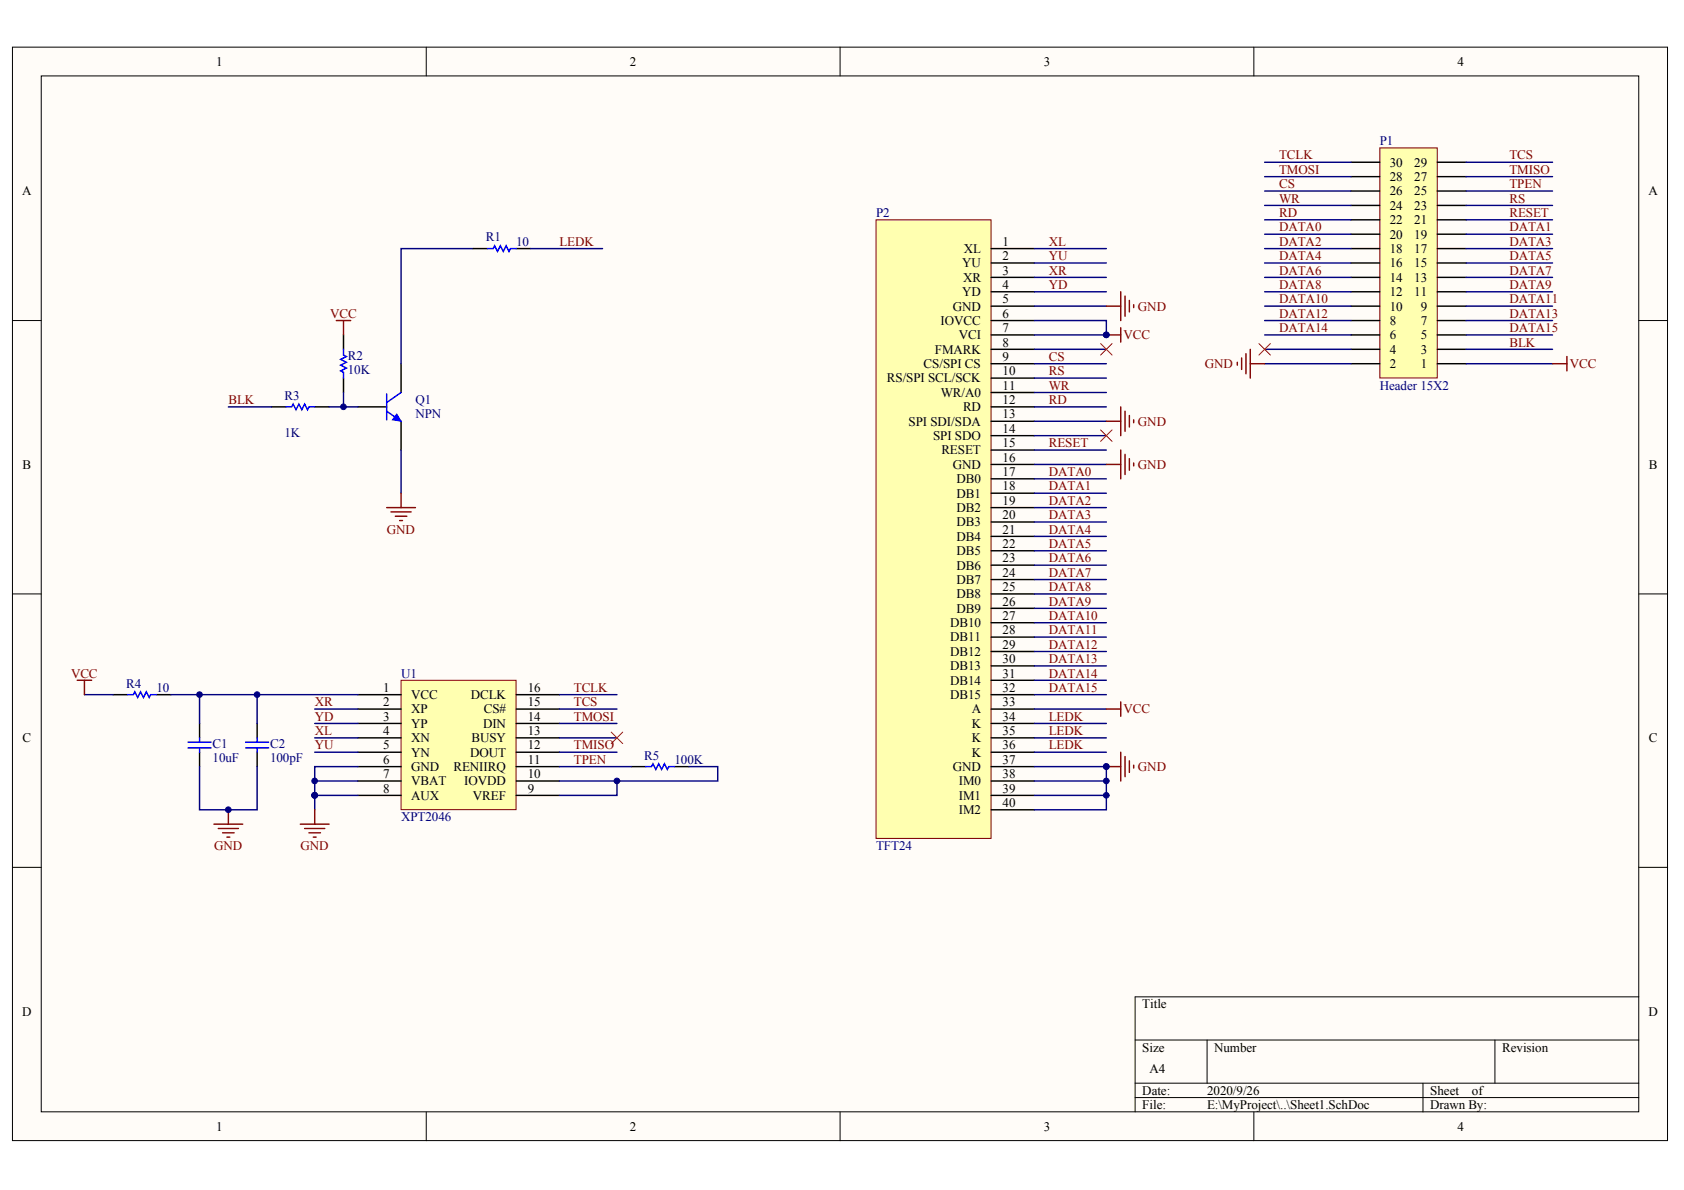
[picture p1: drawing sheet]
<svg xmlns="http://www.w3.org/2000/svg" width="297mm" height="210mm" viewBox="0 0 297 210" stroke-linecap="round" stroke-linejoin="round" font-family="sans-serif">
<g fill="#fffcf8" stroke="#000" stroke-width=".18">
<path d="M2.2 8.3h291.9v192.9h-291.9z"/>
<path d="M7.3 13.4h281.8v182.7h-281.8z"/>
</g>
<g fill="none" stroke="#000" stroke-width=".18">
<path d="M75.2 8.3v5.1M148.2 8.3v5.1M221.2 8.3v5.1M2.2 56.5h5.1M289.1 56.5h5.1M2.2 104.8h5.1M289.1 104.8h5.1M2.2 153h5.1M289.1 153h5.1M289.1 175.8h-88.9v20.3M75.2 196.1v5.1M148.2 196.1v5.1"/>
<path d="M200.2 183.4h88.9M200.2 191.1h88.9M200.2 193.6h88.9M212.9 183.4v7.7M221.2 196.1v5.1M251 191.1v5M263.7 183.4v7.7"/>
</g>
<path d="M60.6 59.1v2.5M47.9 71.8h2.5M55.5 71.8h2.6M60.6 66.7v2.5M63.1 71.8h5.1M70.7 64.2v5M70.7 74.3v5.1" fill="none" stroke="#000" stroke-width=".25"/>
<path d="M50.4 71.8h1l.3-.5 .5 1 .5-1 .5 1 .5-1 .5 1 .3-.5h1M60.6 61.6v1l.5 .3-1 .5 1 .5-1 .5 1 .5-1 .5 .5 .3v1M68.2 72.5l2.5 1.8M68.2 69.5v4.6M70.7 69.2l-2.5 1.8" fill="none" stroke="#00f" stroke-width=".25"/>
<path d="M70 73l.7 1.3-1.5-.2z" fill="#00f" stroke="#00f" stroke-width=".18"/>
<path d="M83.4 43.9h-12.7v20.3M40.3 71.8h7.6M58.1 71.8h5M60.6 69.2v2.6M70.7 79.4v7.6" fill="none" stroke="#000080" stroke-width=".25"/>
<circle cx="60.6" cy="71.8" r=".5" fill="#000080" stroke="#000080" stroke-width=".18"/>
<path d="M59.3 56.5h2.6M60.6 56.5v2.6M68.2 89.5h5.1M69 90.3h3.5M69.7 91.1h2.1M70.5 91.8h.5M70.7 87v2.5" fill="none" stroke="#800000" stroke-width=".25"/>
<path d="M70.7 120h20.3v22.8h-20.3z" fill="#ffffb0" stroke="#800000" stroke-width=".18"/>
<g fill="none" stroke="#000" stroke-width=".25">
<path d="M20 122.5h2.5M27.6 122.5h2.5M35.2 127.6v2.5M35.2 132.7v2.5M45.4 127.6v2.5M45.4 132.7v2.5M63.1 122.5h7.6M63.1 125.1h7.6M63.1 127.6h7.6M63.1 130.1h7.6M63.1 132.7h7.6M63.1 135.2h7.6"/>
<path d="M63.1 137.8h7.6M91.1 122.5h7.6M91.1 125.1h7.6M91.1 127.6h7.6M91.1 130.1h7.6M91.1 132.7h7.6M91.1 135.2h7.6M91.1 137.8h7.6M111.4 135.2h2.5M119 135.2h2.5M63.1 140.3h7.6M91.1 140.3h7.6"/>
</g>
<path d="M22.5 122.5h1l.3-.5 .5 1 .5-1 .5 1 .5-1 .5 1 .3-.5h1M33.2 131.9h4M33.2 130.9h4M35.2 130.1v.8M35.2 131.9v.8M43.3 131.9h4.1M43.3 130.9h4.1M45.4 130.1v.8M45.4 131.9v.8M113.9 135.2h1l.3-.5 .5 1 .5-1 .5 1 .5-1 .5 1 .3-.5h1" fill="none" stroke="#00f" stroke-width=".25"/>
<g fill="none" stroke="#000080" stroke-width=".25">
<path d="M14.9 122.5h5.1M30.1 122.5h33M35.2 135.2v7.6h10.2v-7.6M35.2 122.5v5.1M45.4 122.5v5.1M55.5 137.8h7.6M55.5 125.1h7.6M55.5 127.6h7.6M55.5 130.1h7.6M55.5 132.7h7.6M63.1 135.2h-7.6v5.1M98.7 122.5h10.1"/>
<path d="M98.7 125.1h10.1M98.7 127.6h10.1M98.7 130.1h10.1M98.7 132.7h10.1M98.7 135.2h12.7M108.8 137.8v2.5h-10.1M121.5 135.2h5.1v2.6h-27.9M55.5 140.3h7.6M55.5 140.3v2.5"/>
</g>
<g fill="#000080" stroke="#000080" stroke-width=".18">
<circle cx="35.2" cy="122.5" r=".5"/>
<circle cx="45.3" cy="122.5" r=".5"/>
<circle cx="55.5" cy="137.7" r=".5"/>
<circle cx="55.5" cy="140.3" r=".5"/>
<circle cx="40.3" cy="142.8" r=".5"/>
<circle cx="108.8" cy="137.7" r=".5"/>
</g>
<path d="M13.6 120h2.6M14.9 120v2.5M37.7 145.4h5.1M38.5 146.1h3.6M39.3 146.9h2M40 147.7h.5M40.3 142.8v2.6M53 145.4h5.1M53.7 146.1h3.6M54.5 146.9h2M55.3 147.7h.5M55.5 142.8v2.6" fill="none" stroke="#800000" stroke-width=".25"/>
<path d="M107.8 129.1l2 2.1M109.8 129.1l-2 2.1" fill="none" stroke="#f00" stroke-width=".18"/>
<path d="M243.4 26.1h10.1v40.6h-10.1z" fill="#ffffb0" stroke="#800000" stroke-width=".18"/>
<g fill="none" stroke="#000" stroke-width=".25">
<path d="M238.3 38.8h5.1M238.3 36.2h5.1M238.3 33.7h5.1M238.3 31.2h5.1M238.3 28.6h5.1M253.5 38.8h5.1M253.5 36.2h5.1M253.5 33.7h5.1M253.5 31.2h5.1M253.5 28.6h5.1M83.4 43.9h2.6M91.1 43.9h2.5"/>
<path d="M238.3 59.1h5.1M238.3 56.5h5.1M238.3 54h5.1M238.3 51.5h5.1M238.3 48.9h5.1M238.3 46.4h5.1M238.3 43.9h5.1M238.3 41.3h5.1M253.5 59.1h5.1M253.5 56.5h5.1M253.5 54h5.1M253.5 51.5h5.1"/>
<path d="M253.5 48.9h5.1M253.5 46.4h5.1M253.5 43.9h5.1M253.5 41.3h5.1M238.3 64.2h5.1M238.3 61.6h5.1M253.5 64.2h5.1M253.5 61.6h5.1"/>
</g>
<g fill="none" stroke="#000080" stroke-width=".25">
<path d="M223.1 28.6h15.2M223.1 31.2h15.2M223.1 33.7h15.2M223.1 36.2h15.2M223.1 38.8h15.2M258.6 28.6h15.2M258.6 31.2h15.2M258.6 33.7h15.2M258.6 36.2h15.2M258.6 38.8h15.2M93.6 43.9h12.7M223.1 41.3h15.2"/>
<path d="M223.1 43.9h15.2M223.1 46.4h15.2M223.1 48.9h15.2M223.1 51.5h15.2M223.1 54h15.2M223.1 56.5h15.2M223.1 59.1h15.2M258.6 41.3h15.2M258.6 43.9h15.2M258.6 46.4h15.2M258.6 48.9h15.2M258.6 51.5h15.2"/>
<path d="M258.6 54h15.2M258.6 56.5h15.2M258.6 59.1h15.2M223.1 61.6h15.2M223.1 64.2h15.2M258.6 61.6h15.2M258.6 64.2h15.2"/>
</g>
<path d="M218.2 63.9v.5M219 63.1v2.1M219.8 62.4v3.5M220.5 64.2h2.6M220.5 61.6v5.1M273.8 64.2h2.6M276.4 62.9v2.5" fill="none" stroke="#800000" stroke-width=".25"/>
<path d="M86 43.9h1l.2-.6 .6 1.1 .5-1.1 .5 1.1 .5-1.1 .5 1.1 .2-.5h1.1" fill="none" stroke="#00f" stroke-width=".25"/>
<path d="M154.5 38.8h20.3v109.1h-20.3z" fill="#ffffb0" stroke="#800000" stroke-width=".18"/>
<g fill="none" stroke="#000" stroke-width=".25">
<path d="M174.8 43.9h7.7M174.8 46.4h7.7M174.8 48.9h7.7M174.8 51.5h7.7M174.8 54h7.7M174.8 56.5h7.7M174.8 59.1h7.7M174.8 61.6h7.7M174.8 64.2h7.7M174.8 66.7h7.7M174.8 69.2h7.7M174.8 71.8h7.7"/>
<path d="M174.8 74.3h7.7M174.8 76.8h7.7M174.8 79.4h7.7M174.8 81.9h7.7M174.8 84.5h7.7M174.8 87h7.7M174.8 89.5h7.7M174.8 92.1h7.7M174.8 94.6h7.7M174.8 97.2h7.7M174.8 99.7h7.7M174.8 102.2h7.7"/>
<path d="M174.8 104.8h7.7M174.8 107.3h7.7M174.8 109.8h7.7M174.8 112.4h7.7M174.8 114.9h7.7M174.8 117.5h7.7M174.8 120h7.7M174.8 122.5h7.7M174.8 125.1h7.7M174.8 127.6h7.7M174.8 130.1h7.7M174.8 132.7h7.7"/>
<path d="M174.8 135.2h7.7M174.8 137.8h7.7M174.8 140.3h7.7M174.8 142.8h7.7"/>
</g>
<g fill="none" stroke="#000080" stroke-width=".25">
<path d="M182.5 56.5h12.6v2.6h-12.6M182.5 43.9h12.6M182.5 46.4h12.6M182.5 48.9h12.6M182.5 51.5h12.6M182.5 54h12.6M182.5 61.6h12.6M182.5 64.2h12.6M182.5 66.7h12.6M182.5 69.2h12.6M182.5 71.8h12.6M182.5 74.3h12.6"/>
<path d="M182.5 76.8h12.6M182.5 79.4h12.6M182.5 81.9h12.6M182.5 84.5h12.6M182.5 87h12.6M182.5 89.5h12.6M182.5 92.1h12.6M182.5 94.6h12.6M182.5 97.2h12.6M182.5 99.7h12.6M182.5 102.2h12.6M182.5 104.8h12.6"/>
<path d="M182.5 107.3h12.6M182.5 109.8h12.6M182.5 112.4h12.6M182.5 114.9h12.6M182.5 117.5h12.6M182.5 120h12.6M182.5 135.2h12.6v7.6h-12.6M182.5 122.5h12.6M182.5 125.1h12.6M182.5 127.6h12.6M182.5 130.1h12.6M182.5 132.7h12.6"/>
<path d="M182.5 137.8h12.6M182.5 140.3h12.6"/>
</g>
<g fill="#000080" stroke="#000080" stroke-width=".18">
<circle cx="195.1" cy="137.7" r=".5"/>
<circle cx="195.1" cy="140.3" r=".5"/>
<circle cx="195.1" cy="59.1" r=".5"/>
<circle cx="195.1" cy="135.2" r=".5"/>
</g>
<g fill="none" stroke="#800000" stroke-width=".25">
<path d="M195.1 54h2.6M195.1 59.1h2.6M197.7 51.5v5M197.7 57.8v2.5M198.4 52.2v3.6M199.2 53v2M200 53.7v.6M195.1 74.3h2.6M197.7 71.8v5M197.7 79.4v5.1M198.4 72.5v3.6M199.2 73.3v2"/>
<path d="M200 74.1v.5M195.1 81.9h2.6M198.4 80.1v3.6M199.2 80.9v2M200 81.7v.5M195.1 125.1h2.6M195.1 135.2h2.6M197.7 123.8v2.5M197.7 132.7v5.1M198.4 133.4v3.6M199.2 134.2v2M200 135v.5"/>
</g>
<path d="M194.1 75.8l2.1 2.1M194.1 60.6l2.1 2M196.2 75.8l-2.1 2.1M196.2 60.6l-2.1 2M222.1 60.6l2 2M224.1 60.6l-2 2" fill="none" stroke="#f00" stroke-width=".18"/>
<g font-size="2.3">
<text x="38.1" y="11.6">1</text>
<text x="111.1" y="11.6">2</text>
<text x="184.1" y="11.6">3</text>
<text x="257.1" y="11.6">4</text>
<text x="245.2" y="29.4">30</text>
<text x="249.5" y="29.4">29</text>
<text x="3.9" y="34.5">A</text>
<text x="245.2" y="34.5">26</text>
<text x="245.2" y="31.9">28</text>
<text x="249.5" y="34.5">25</text>
<text x="249.5" y="31.9">27</text>
<text x="290.8" y="34.5">A</text>
<text x="245.2" y="39.5">22</text>
<text x="245.2" y="37">24</text>
<text x="249.5" y="39.5">21</text>
<text x="249.5" y="37">23</text>
<text x="169.7" y="47.2">YU</text>
<text x="170" y="44.6">XL</text>
<text x="176.9" y="43.3">1</text>
<text x="176.9" y="45.9">2</text>
<text x="245.2" y="47.2">16</text>
<text x="245.2" y="44.6">18</text>
<text x="245.2" y="42.1">20</text>
<text x="249.5" y="47.2">15</text>
<text x="249.5" y="44.6">17</text>
<text x="249.5" y="42.1">19</text>
<text x="169.7" y="52.2">YD</text>
<text x="169.9" y="49.7">XR</text>
<text x="176.9" y="48.4">3</text>
<text x="176.9" y="51">4</text>
<text x="176.9" y="53.5">5</text>
<text x="245.2" y="52.2">12</text>
<text x="245.2" y="49.7">14</text>
<text x="249.5" y="52.2">11</text>
<text x="249.5" y="49.7">13</text>
<text x="165.9" y="57.3">IOVCC</text>
<text x="168.1" y="54.8">GND</text>
<text x="169.1" y="59.8">VCI</text>
<text x="176.9" y="56">6</text>
<text x="176.9" y="58.6">7</text>
<text x="245.2" y="59.8">6</text>
<text x="245.2" y="57.3">8</text>
<text x="245.2" y="54.8">10</text>
<text x="250.6" y="59.8">5</text>
<text x="250.6" y="57.3">7</text>
<text x="250.6" y="54.8">9</text>
<text x="162.9" y="64.9">CS/SPI CS</text>
<text x="164.9" y="62.4">FMARK</text>
<text x="176.9" y="61.1">8</text>
<text x="176.9" y="63.7">9</text>
<text x="245.2" y="64.9">2</text>
<text x="245.2" y="62.4">4</text>
<text x="250.6" y="64.9">1</text>
<text x="250.6" y="62.4">3</text>
<text x="156.4" y="67.5">RS/SPI SCL/SCK</text>
<text x="165.9" y="70">WR/A0</text>
<text x="176.9" y="66.2">10</text>
<text x="176.9" y="68.7">11</text>
<text x="176.9" y="71.3">12</text>
<text x="160.3" y="75.1">SPI SDI/SDA</text>
<text x="164.6" y="77.6">SPI SDO</text>
<text x="169.9" y="72.5">RD</text>
<text x="176.9" y="73.8">13</text>
<text x="176.9" y="76.4">14</text>
<text x="4" y="82.7">B</text>
<text x="166" y="80.2">RESET</text>
<text x="168.1" y="82.7">GND</text>
<text x="176.9" y="78.9">15</text>
<text x="176.9" y="81.4">16</text>
<text x="176.9" y="84">17</text>
<text x="290.8" y="82.7">B</text>
<text x="168.7" y="85.2">DB0</text>
<text x="168.7" y="87.8">DB1</text>
<text x="176.9" y="86.5">18</text>
<text x="176.9" y="89.1">19</text>
<text x="168.7" y="90.3">DB2</text>
<text x="168.7" y="92.9">DB3</text>
<text x="168.7" y="95.4">DB4</text>
<text x="176.9" y="91.6">20</text>
<text x="176.9" y="94.1">21</text>
<text x="168.7" y="97.9">DB5</text>
<text x="168.7" y="100.5">DB6</text>
<text x="176.9" y="96.7">22</text>
<text x="176.9" y="99.2">23</text>
<text x="176.9" y="101.7">24</text>
<text x="168.7" y="103">DB7</text>
<text x="168.7" y="105.5">DB8</text>
<text x="176.9" y="104.3">25</text>
<text x="176.9" y="106.8">26</text>
<text x="167.6" y="110.6">DB10</text>
<text x="167.6" y="113.1">DB11</text>
<text x="168.7" y="108.1">DB9</text>
<text x="176.9" y="109.3">27</text>
<text x="176.9" y="111.9">28</text>
<text x="167.6" y="115.7">DB12</text>
<text x="167.6" y="118.2">DB13</text>
<text x="176.9" y="114.4">29</text>
<text x="176.9" y="117">30</text>
<text x="176.9" y="119.5">31</text>
<text x="67.6" y="122">1</text>
<text x="67.6" y="124.6">2</text>
<text x="72.5" y="123.3">VCC</text>
<text x="72.5" y="125.8">XP</text>
<text x="83" y="123.3">DCLK</text>
<text x="85.3" y="125.8">CS#</text>
<text x="93.1" y="124.6">15</text>
<text x="93.1" y="122">16</text>
<text x="167.6" y="120.8">DB14</text>
<text x="167.6" y="123.3">DB15</text>
<text x="171.4" y="125.8">A</text>
<text x="176.9" y="122">32</text>
<text x="176.9" y="124.6">33</text>
<text x="4" y="130.9">C</text>
<text x="67.6" y="127.1">3</text>
<text x="67.6" y="129.6">4</text>
<text x="72.5" y="128.4">YP</text>
<text x="72.5" y="130.9">XN</text>
<text x="83.2" y="130.9">BUSY</text>
<text x="85.2" y="128.4">DIN</text>
<text x="93.1" y="129.6">13</text>
<text x="93.1" y="127.1">14</text>
<text x="171.4" y="128.4">K</text>
<text x="171.4" y="130.9">K</text>
<text x="176.9" y="127.1">34</text>
<text x="176.9" y="129.6">35</text>
<text x="290.8" y="130.9">C</text>
<text x="67.6" y="132.2">5</text>
<text x="67.6" y="134.7">6</text>
<text x="67.6" y="137.3">7</text>
<text x="72.5" y="133.5">YN</text>
<text x="72.5" y="136">GND</text>
<text x="80" y="136">RENIIRQ</text>
<text x="82.9" y="133.5">DOUT</text>
<text x="93.1" y="137.3">10</text>
<text x="93.1" y="134.7">11</text>
<text x="93.1" y="132.2">12</text>
<text x="168.1" y="136">GND</text>
<text x="171.4" y="133.5">K</text>
<text x="176.9" y="132.2">36</text>
<text x="176.9" y="134.7">37</text>
<text x="176.9" y="137.3">38</text>
<text x="67.6" y="139.8">8</text>
<text x="72.5" y="138.5">VBAT</text>
<text x="72.5" y="141.1">AUX</text>
<text x="81.9" y="138.5">IOVDD</text>
<text x="83.4" y="141.1">VREF</text>
<text x="93.1" y="139.8">9</text>
<text x="169.1" y="138.5">IM0</text>
<text x="169.1" y="141.1">IM1</text>
<text x="169.1" y="143.6">IM2</text>
<text x="176.9" y="139.8">39</text>
<text x="176.9" y="142.3">40</text>
<text x="3.9" y="179.1">D</text>
<text x="201.5" y="177.9">Title</text>
<text x="290.8" y="179.1">D</text>
<text x="201.5" y="185.5">Size</text>
<text x="214.2" y="185.5">Number</text>
<text x="265" y="185.5">Revision</text>
<text x="202.8" y="189.3">A4</text>
<text x="201.5" y="193.1">Date:</text>
<text x="201.5" y="195.6">File:</text>
<text x="212.9" y="193.1">2020/9/26</text>
<text x="212.9" y="195.6">E:\MyProject\..\Sheet1.SchDoc</text>
<text x="252.3" y="193.1">Sheet</text>
<text x="252.3" y="195.6">Drawn By:</text>
<text x="259.6" y="193.1">of</text>
<text x="38.1" y="199.4">1</text>
<text x="111.1" y="199.4">2</text>
<text x="184.1" y="199.4">3</text>
<text x="257.1" y="199.4">4</text>
</g>
<g font-size="2.3" fill="#800000">
<text x="225.6" y="28.1">TCLK</text>
<text x="266.2" y="28.1">TCS</text>
<text x="225.6" y="33.2">CS</text>
<text x="225.6" y="35.7">WR</text>
<text x="225.6" y="30.7">TMOSI</text>
<text x="266.2" y="35.7">RS</text>
<text x="266.2" y="30.7">TMISO</text>
<text x="266.2" y="33.2">TPEN</text>
<text x="225.6" y="38.3">RD</text>
<text x="225.6" y="40.8">DATA0</text>
<text x="266.2" y="38.3">RESET</text>
<text x="266.2" y="40.8">DATA1</text>
<text x="98.7" y="43.3">LEDK</text>
<text x="185" y="43.3">XL</text>
<text x="185" y="45.9">YU</text>
<text x="225.6" y="43.3">DATA2</text>
<text x="225.6" y="45.9">DATA4</text>
<text x="266.2" y="43.3">DATA3</text>
<text x="266.2" y="45.9">DATA5</text>
<text x="185" y="48.4">XR</text>
<text x="185" y="51">YD</text>
<text x="225.6" y="48.4">DATA6</text>
<text x="225.6" y="51">DATA8</text>
<text x="225.6" y="53.5">DATA10</text>
<text x="266.2" y="48.4">DATA7</text>
<text x="266.2" y="51">DATA9</text>
<text x="266.2" y="53.5">DATA11</text>
<text x="58.2" y="56">VCC</text>
<text x="198.2" y="59.8">VCC</text>
<text x="200.7" y="54.8">GND</text>
<text x="225.6" y="56">DATA12</text>
<text x="225.6" y="58.6">DATA14</text>
<text x="266.2" y="56">DATA13</text>
<text x="266.2" y="58.6">DATA15</text>
<text x="185" y="63.7">CS</text>
<text x="212.5" y="64.9">GND</text>
<text x="266.2" y="61.1">BLK</text>
<text x="276.9" y="64.9">VCC</text>
<text x="40.3" y="71.3">BLK</text>
<text x="185" y="66.2">RS</text>
<text x="185" y="68.7">WR</text>
<text x="185" y="71.3">RD</text>
<text x="200.7" y="75.1">GND</text>
<text x="185" y="78.9">RESET</text>
<text x="185" y="84">DATA0</text>
<text x="200.7" y="82.7">GND</text>
<text x="185" y="86.5">DATA1</text>
<text x="185" y="89.1">DATA2</text>
<text x="68.3" y="94.1">GND</text>
<text x="185" y="91.6">DATA3</text>
<text x="185" y="94.1">DATA4</text>
<text x="185" y="96.7">DATA5</text>
<text x="185" y="99.2">DATA6</text>
<text x="185" y="101.7">DATA7</text>
<text x="185" y="104.3">DATA8</text>
<text x="185" y="106.8">DATA9</text>
<text x="185" y="109.3">DATA10</text>
<text x="185" y="111.9">DATA11</text>
<text x="12.5" y="119.5">VCC</text>
<text x="185" y="114.4">DATA12</text>
<text x="185" y="117">DATA13</text>
<text x="185" y="119.5">DATA14</text>
<text x="55.5" y="124.6">XR</text>
<text x="101.2" y="124.6">TCS</text>
<text x="101.2" y="122">TCLK</text>
<text x="185" y="122">DATA15</text>
<text x="198.2" y="125.8">VCC</text>
<text x="55.5" y="127.1">YD</text>
<text x="55.5" y="129.6">XL</text>
<text x="101.2" y="127.1">TMOSI</text>
<text x="185" y="127.1">LEDK</text>
<text x="185" y="129.6">LEDK</text>
<text x="55.5" y="132.2">YU</text>
<text x="101.2" y="132.2">TMISO</text>
<text x="101.2" y="134.7">TPEN</text>
<text x="185" y="132.2">LEDK</text>
<text x="200.7" y="136">GND</text>
<text x="37.8" y="150">GND</text>
<text x="53" y="150">GND</text>
</g>
<g font-size="2.3" fill="#000080">
<text x="243.4" y="25.6">P1</text>
<text x="154.5" y="38.3">P2</text>
<text x="85.7" y="42.6">R1</text>
<text x="91" y="43.3">10</text>
<text x="61.3" y="65.9">10K</text>
<text x="61.3" y="63.4">R2</text>
<text x="50.2" y="70.5">R3</text>
<text x="73.3" y="71.3">Q1</text>
<text x="243.4" y="68.7">Header 15X2</text>
<text x="50.2" y="77.1">1K</text>
<text x="73.3" y="73.8">NPN</text>
<text x="70.7" y="119.5">U1</text>
<text x="22.2" y="121.3">R4</text>
<text x="27.6" y="122">10</text>
<text x="37.5" y="131.9">C1</text>
<text x="47.6" y="131.9">C2</text>
<text x="37.5" y="134.5">10uF</text>
<text x="47.6" y="134.5">100pF</text>
<text x="113.7" y="134">R5</text>
<text x="119" y="134.7">100K</text>
<text x="70.7" y="144.9">XPT2046</text>
<text x="154.5" y="150">TFT24</text>
</g>
</svg>
